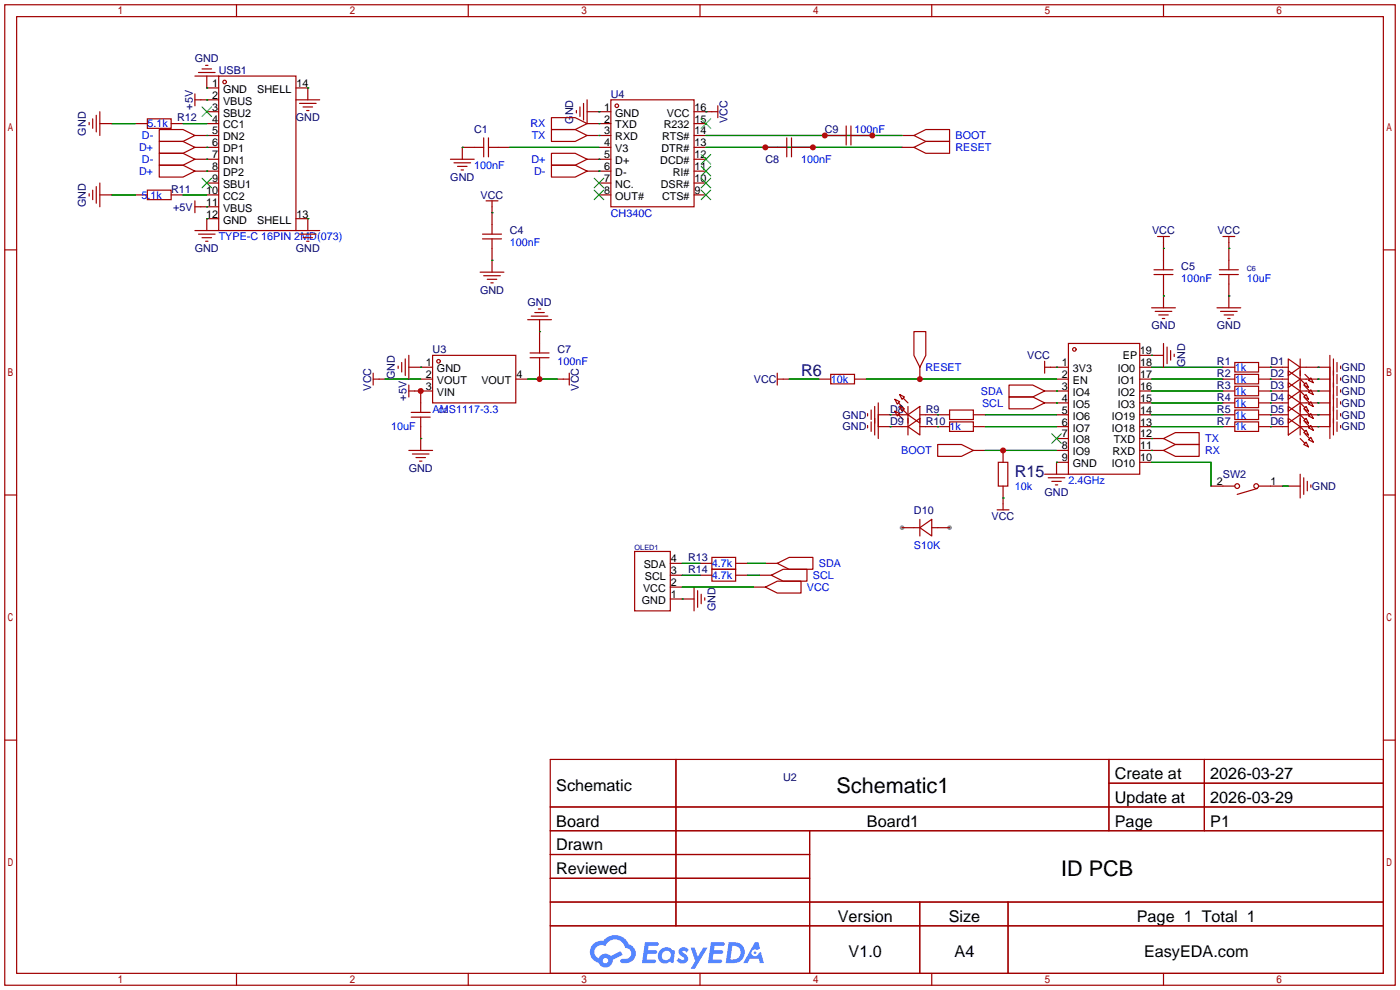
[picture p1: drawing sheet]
<svg xmlns="http://www.w3.org/2000/svg" width="299mm" height="212mm" viewBox="0 0 299 212" stroke-linecap="round" stroke-linejoin="round" font-family="sans-serif">
<g fill="#999">
<circle cx="202.9" cy="112.8" r=".51"/>
<circle cx="192.8" cy="112.8" r=".51"/>
</g>
<g fill="none" stroke="#a10000" stroke-width=".25">
<path d="M1 1h297.2v209.6h-297.2zM3.6 3.6h292.1v204.4h-292.1zM50.5 1v2.6M100.1 1v2.6M149.6 1v2.6M199.1 1v2.6M248.7 1v2.6M1 53.4h2.6M295.7 53.4h2.5M1 105.8h2.6M295.7 105.8h2.5M1 158.2h2.6"/>
<path d="M295.7 158.2h2.5M117.6 162.3h178.1v45.7h-178.1zM117.6 172.5h178.1M117.6 177.5h178.1M144.5 162.3v35.6M173 177.5v30.5M237 162.3v15.2M237 167.4h58.7M257.4 162.3v15.2M117.6 182.6h55.4M117.6 192.8h178.1M117.6 187.7h55.4"/>
<path d="M117.6 197.9h178.1M196.6 192.8v15.2M215.4 192.8v15.2M50.5 208v2.6M100.1 208v2.6M149.6 208v2.6M199.1 208v2.6M248.7 208v2.6"/>
</g>
<g fill="#5487ff">
<path d="M145.3 202.7a1.3 1.3 0 0 1 1.9 .3l-.4 .6a.54 .54 0 0 0-.9-.2l.1 .2a1.34 1.34 0 0 1 .9 1.8 1.47 1.47 0 0 1-2.3-.1l.5-.6 .8 .5a.31 .31 0 0 0 .4-.3 .31 .31 0 0 0-.3-.4 1.12 1.12 0 0 1-.7-1.8z"/>
<path d="M147.6 202.5h.9l.6 2 1.2-2h.9l-2.7 4.6h-.9l1-1.7z"/>
<path d="M137.8 201.4h1.7a1.31 1.31 0 0 1 1.2 .2 .4 .4 0 0 1-.3 .5l-1.8 .1-.1 .9h1.6a.4 .4 0 0 1 .4 .4 .4 .4 0 0 1-.5 .4h-1.6l-.2 1.2h1.4a.46 .46 0 0 1 .5 0 .46 .46 0 0 1 .1 .5l-.4 .2h-2.6z"/>
<path d="M151.9 201.4h1.7a1.32 1.32 0 0 1 1.2 .2 .39 .39 0 0 1-.3 .5l-1.8 .1-.1 .9h1.6a.4 .4 0 0 1 .4 .4 .4 .4 0 0 1-.4 .4h-1.7l-.2 1.2h1.4a.46 .46 0 0 1 .5 0 .46 .46 0 0 1 .1 .5l-.4 .2h-2.6z"/>
<path d="M161.3 201.4h.8l.3 1.3-.6 .4a.75 .75 0 0 0-1.1 .3 .75 .75 0 0 0 .5 1 .75 .75 0 0 0 .9-.7l.5-.2 .6 2.3h-.8l-.3-.9h-1.8l-.5 .9h-1z"/>
<path d="M155.7 201.4l-.6 4.4h1.5a2.27 2.27 0 0 0 2.6-2.2 2.27 2.27 0 0 0-2.7-2.2zM156.5 202.1a1.5 1.5 0 0 1 1.8 1.6 1.5 1.5 0 0 1-1.9 1.4h-.3z"/>
<path d="M141.2 203a1.6 1.6 0 0 0-.3 2.3 1.6 1.6 0 0 0 2.3 .2l.7 .3 .3-2.4-.1-.3-.5-.1a1.58 1.58 0 0 0-2.4 0zM141.8 203.5a.98 .98 0 0 1 1.6 .4 .98 .98 0 0 1-1.1 1.3 .94 .94 0 0 1-.9-.7 .94 .94 0 0 1 .4-1z"/>
<path d="M126.8 201.8a2.37 2.37 0 0 0 1.1 4 1.54 1.54 0 0 0 1.8 1 1.54 1.54 0 0 0 1.2-1.6l2.2-1.1-.5-.8-2 1a1.57 1.57 0 0 0-2.7 .5 1.5 1.5 0 0 1-.7-2.1 1.5 1.5 0 0 1 2.2-.5 2.23 2.23 0 0 1 2.3-1.4 2.23 2.23 0 0 1 2 1.8 1.16 1.16 0 0 1 1.2 1.1 1.16 1.16 0 0 1-1.1 1.2h-.7a.47 .47 0 0 0-.5 .4 .47 .47 0 0 0 .4 .5 2.17 2.17 0 0 0 2.5-.9 2.17 2.17 0 0 0-.3-2.7l-.8-.4a3.2 3.2 0 0 0-5.5-.7l-1.1 .1zM128.8 205.3a.6 .6 0 0 1 1.2 0 .6 .6 0 0 1-1.2 0z"/>
<circle cx="161.4" cy="203.6" r=".28"/>
</g>
<g fill="none" stroke="#a10000" stroke-width=".25">
<path d="M41.7 16.3h5M42.4 15.5h3.6M43.2 14.7h2M43.9 14h.5M44.2 16.3v2.5h2.5M46.7 16.3h16.5v33h-16.5zM63.2 18.8h2.6v2.5M19 26.2v.5M19.8 25.4v2M20.6 24.6v3.6M20.6 39.9v3.5M21.3 26.4h2.6"/>
<path d="M21.3 23.9v5.1M21.3 39.1v5.1M29 26.4h2.5M31.5 25.4h5.1v2h-5.1zM34 30.2h5.1l2.6 1.3-2.6 1.3h-5.1zM34 35.3h5.1l2.6 1.3-2.6 1.2h-5.1zM34 32.8h5.1l2.6 1.2-2.6 1.3h-5.1zM34 27.7h5.1l2.6 1.3-2.6 1.2h-5.1zM36.6 26.4h2.5M41.7 29h5M41.7 31.5h5M41.7 34h5"/>
<path d="M41.7 36.6h5M41.7 21.3h5M41.7 20.1v2.5M44.2 23.9h2.5M44.2 26.4h2.5M44.2 39.1h2.5M63.2 21.3h5.1M64 22.1h3.6M64.8 22.9h2M65.5 23.6h.5M96.3 34h5M97 34.8h3.6"/>
<path d="M97.8 35.6h2M98.6 36.3h.5M103.4 31.5h-4.6v2.5M103.4 29.5v4M104.4 31.5h4.6M104.4 29.5v4M117.9 25.1h5l2.6 1.3-2.6 1.3h-5zM117.9 27.7h5l2.6 1.3-2.6 1.2h-5zM117.9 32.8h5l2.6 1.2-2.6 1.3h-5zM117.9 35.3h5l2.6 1.3-2.6 1.2h-5zM123.2 23.6v.5M124 22.9v2"/>
<path d="M124.7 22.1v3.6M125.5 23.9h5.1M125.5 26.4h5.1M125.5 29h5.1M125.5 34h5.1M125.5 36.6h5.1M125.5 21.3v5.1M128 31.5h2.6M128 39.1h2.6M130.6 21.3h17.7v22.9h-17.7zM148.3 23.9h5.1M148.3 26.4h2.6"/>
<path d="M148.3 29h2.6M148.3 31.5h2.6M148.3 34h2.6M148.3 36.6h2.6M148.3 39.1h2.6M153.4 22.6v2.5M163.6 31.5h4.5M168.1 29.5v4M169.2 31.5h4.5M169.2 29.5v4M176.3 29h4.5M180.8 26.9v4.1"/>
<path d="M181.9 29h4.5M181.9 26.9v4.1M192.8 29h2.5M192.8 31.5h2.5M195.3 31.5l2.6-1.3h5v2.6h-5zM195.3 29l2.6-1.3h5v2.5h-5zM19 41.4v.5M19.8 40.6v2.1M21.3 41.7h2.6M29 41.7h2.5M31.5 40.6h5.1v2.1h-5.1zM36.6 41.7h2.5"/>
<path d="M41.7 44.2h5M41.7 42.9v2.6M41.7 49.3h5M42.4 50h3.6M43.2 50.8h2M43.9 51.6h.5M44.2 41.7h2.5M46.7 46.7h-2.5v2.6M63.2 46.7h2.6v2.6M63.2 49.3h5.1M64 50h3.6M64.8 50.8h2"/>
<path d="M65.5 51.6h.5M102.6 58.2h5.1M103.1 50h4.1M103.1 51.1h4.1M103.4 58.9h3.5M103.9 42.9h2.5M104.1 59.7h2.1M105.2 42.9v7.1M105.2 51.1v7.1M128 41.7h2.6M148.3 41.7h2.6M246.6 58.7h4.1"/>
<path d="M246.6 57.7h4.1M247.4 50.5h2.5M248.7 50.5v7.2M248.7 58.7v7.1M260.6 58.7h4.1M260.6 57.7h4.1M261.4 50.5h2.5M262.6 50.5v7.2M262.6 58.7v7.1M79.8 79.8v2.5M85.1 78.2v.5M85.9 77.5v2"/>
<path d="M86.6 76.7v3.6M87.4 78.5h5.1M87.4 75.9v5.1M92.5 75.9h17.7v10.2h-17.7zM104.9 60.5h.5M112.8 68.3h5.1M113.3 76.5h4M113.3 75.4h4M113.5 67.6h3.6M114.3 66.8h2M115.1 66h.5M115.3 68.3v7.1"/>
<path d="M115.3 76.5v4.5M121.7 79.8v2.5M166.1 79.8v2.5M195.3 70.9h2.6v5l-1.3 2.6-1.3-2.6zM196.6 78.5v2.5M223.3 78.5h5M223.3 77.2v2.6M228.3 73.4h15.3v27.9h-15.3zM243.6 75.9h5.1M243.6 78.5h2.5M246.1 65.8h5.1M246.9 66.5h3.5"/>
<path d="M247.6 67.3h2.1M248.4 68.1h.5M248.7 73.4v5.1M249.4 74.2v3.5M250.2 74.9v2.1M251 75.7v.5M260.1 65.8h5.1M260.9 66.5h3.5M261.4 78.5h2.5M261.6 67.3h2.1M262.4 68.1h.5M263.9 77.5h5.1v2h-5.1z"/>
<path d="M269 78.5h6.3M275.3 76.7l2.6 1.8-2.6 1.8zM275.3 79.2l2.6 1.8-2.6 1.8zM277.9 76.7v16.3M277.9 78.5h6.3M284.2 75.9v17.8M285 76.7v16.3M285.8 77.5v2M286.5 78.2v.5M79.8 81h2.5M87.4 83.6h5.1M87.4 96.3h5.1"/>
<path d="M87.4 82.3v2.5M87.9 89.2h4M87.9 88.1h4M88.1 97h3.6M88.9 97.8h2M89.7 98.6h.5M89.9 81h2.6M89.9 83.6v4.5M89.9 89.2v7.1M110.2 81h2.6M119.1 81h2.6M166.1 81h2.6"/>
<path d="M175 81h2.5M177.5 80h5.1v2h-5.1zM182.6 81h2.6M185.4 88.4v.5M185.4 90.9v.5M186.2 87.6v2.1M186.2 90.2v2M186.9 86.9v6.1M187.7 91.2h6.4M187.7 86.1v7.6M191.3 85.3l1 .6-.5 .5zM191.3 87.9l1 .5-.5 .5z"/>
<path d="M192 86.1l1 1M192 88.6l1 1.1M192.3 84.3l1 .5-.5 .5zM192.3 86.9l1 .5-.5 .5zM193 87.6l1.1 1h-6.4M193 85.1l1.1 1M194.1 88.6l2.5-1.7v3.5zM194.1 91.2l2.5-1.8v3.6zM194.1 86.9v6.1M196.6 88.6h6.3M196.6 91.2h6.3M200.4 95h5.1l2.5 1.3-2.5 1.2h-5.1z"/>
<path d="M202.9 87.6h5.1v2.1h-5.1zM202.9 90.2h5.1v2h-5.1zM208 88.6h2.6M208 91.2h2.6M208 96.3h2.6M213.4 98.8h2v5.1h-2zM214.4 96.3v2.5M215.6 82.3h5.1l2.6 1.3-2.6 1.2h-5.1zM215.6 84.8h5.1l2.6 1.3-2.6 1.3h-5.1zM223.3 83.6h5M223.3 86.1h5M225.8 81h2.5"/>
<path d="M225.8 88.6h2.5M225.8 91.2h2.5M225.8 93.7h2.5M225.8 96.3h2.5M228.3 98.8h-2.5v2.5M243.6 81h2.5M243.6 83.6h2.5M243.6 86.1h2.5M243.6 88.6h2.5M243.6 91.2h2.5M243.6 93.7h5.1M243.6 96.3h5.1"/>
<path d="M243.6 98.8h2.5M248.7 96.3l2.5-1.3h5.1v2.5h-5.1zM248.7 93.7l2.5-1.2h5.1v2.5h-5.1zM261.4 81h2.5M261.4 83.6h2.5M261.4 86.1h2.5M261.4 88.6h2.5M261.4 91.2h2.5M263.9 80h5.1v2h-5.1zM263.9 82.5h5.1v2.1h-5.1zM263.9 85.1h5.1v2h-5.1zM263.9 87.6h5.1v2.1h-5.1z"/>
<path d="M263.9 90.2h5.1v2h-5.1zM269 81h6.3M269 83.6h6.3M269 86.1h6.3M269 88.6h6.3M269 91.2h6.3M275.3 81.8l2.6 1.8-2.6 1.7zM275.3 84.3l2.6 1.8-2.6 1.8zM275.3 86.9l2.6 1.7-2.6 1.8zM275.3 89.4l2.6 1.8-2.6 1.8zM277.9 93.7l1 1M278.6 84.8l.5-.5 .6 1z"/>
<path d="M278.6 87.4l.5-.5 .6 1zM278.6 89.9l.5-.5 .6 1zM278.6 95l.5-.5 .6 1zM278.9 80l1 1M278.9 82.5l1 1.1M278.9 85.1l1 1M278.9 87.6l1 1M278.9 90.2l1 1M278.9 92.7l1 1M279.1 81.8l.6 1-1.1-.5zM279.1 91.9l.6 1.1-1.1-.5zM279.7 81.3l.5-.5 .5 1z"/>
<path d="M279.7 83.8l.5-.5 .5 1zM279.7 86.4l.5-.5 .5 1zM279.7 88.9l.5-.5 .5 1zM279.7 91.4l.5-.5 .5 1zM279.7 94l.5-.5 .5 1zM284.2 81h-6.3l1 1M284.2 83.6h-6.3l1 1M284.2 86.1h-6.3l1 1M284.2 88.6h-6.3l1 1.1M284.2 91.2h-6.3l1 1M285.8 80v2M285.8 82.5v2.1"/>
<path d="M285.8 85.1v2M285.8 87.6v2.1M285.8 90.2v2M286.5 80.8v.5M286.5 83.3v.5M286.5 85.9v.5M286.5 88.4v.5M286.5 90.9v.5M135.6 117.9h7.7v12.7h-7.7zM152.1 119.1h5.1v2.6h-5.1zM192.8 112.8h3.8M196.6 112.8l2.5-1.8v3.6z"/>
<path d="M196.6 111v3.6M199.1 112.8h3.8M213.1 109h2.5M214.4 103.9v5.1M223.3 101.3h5M224 102.1h3.6M224.8 102.9h2M225.6 103.6h.5M258.8 103.9h5.1M268.7 104.4l-4.3 1.3M269 103.9h5.1M275.3 103.9h2.6"/>
<path d="M277.9 101.3v5.1M278.6 102.1v3.6M279.4 102.9v2M280.2 103.6v.5M143.3 128h5M143.3 125.5h2.5M143.3 122.9h2.5M143.3 120.4h2.5M148.3 125.5v5.1M149.1 126.2v3.6M149.6 122.9h2.5M149.6 120.4h2.5"/>
<path d="M149.9 127v2M150.6 127.8v.5M152.1 121.7h5.1v2.5h-5.1zM157.2 122.9h2.6M157.2 120.4h2.6M161 125.5h2.6M162.3 122.9h2.5M163.6 125.5l2.5-1.3h5.1v2.5h-5.1zM163.6 120.4h2.5M164.8 122.9l2.6-1.2h5.1v2.5h-5.1zM166.1 120.4l2.6-1.3h5v2.6h-5z"/>
<circle cx="48" cy="17.5" r=".38"/>
<circle cx="131.8" cy="22.6" r=".38"/>
<circle cx="93.7" cy="77.2" r=".38"/>
<circle cx="229.6" cy="74.7" r=".38"/>
<circle cx="264.4" cy="103.9" r=".51"/>
<circle cx="268.5" cy="103.9" r=".51"/>
</g>
<g fill="none" stroke="#008700" stroke-width=".25">
<path d="M44.2 18.8h.1M65.8 18.8h.1M23.9 26.4h5.1M39.1 26.4h5.1M44.2 21.3h.1M44.2 31.5h.1M44.2 36.6h.1M44.2 34h.1M44.2 29h.1M98.8 31.5h.1M109 31.5h19M128 23.9h.1"/>
<path d="M128 26.4h.1M128 29h.1M128 34h.1M128 36.6h.1M150.9 23.9h.1M150.9 31.5h41.9M150.9 29h41.9M23.9 41.7h5.1M39.1 41.7h5.1M44.2 44.2h.1M44.2 46.7h.1M65.8 46.7h.1"/>
<path d="M105.2 55.6h.1M105.2 45.5h.1M248.7 53.1h.1M262.6 53.1h.1M89.9 78.5h.1M115.3 70.9h.1M225.8 78.5h.1M246.1 75.9h.1M246.1 78.5h15.3M248.7 63.2h.1M262.6 63.2h.1M271.5 78.5h.1"/>
<path d="M281.7 78.5h.1M82.3 81h7.6M89.9 83.6h.1M89.9 93.7h.1M112.8 81h6.3M168.7 81h6.3M185.2 81h40.6M190.2 88.6h.1M190.2 91.2h.1M200.4 88.6h.1M200.4 91.2h.1M210.6 88.6h15.2"/>
<path d="M210.6 91.2h15.2M210.6 96.3h15.2M225.8 83.6h.1M225.8 86.1h.1M225.8 98.8h.1M246.1 96.3h.1M246.1 93.7h.1M246.1 98.8h12.7v5.1M246.1 81h15.3M246.1 83.6h15.3M246.1 86.1h15.3M246.1 88.6h15.3"/>
<path d="M246.1 91.2h15.3M271.5 81h.1M271.5 83.6h.1M271.5 86.1h.1M271.5 88.6h.1M271.5 91.2h.1M281.7 83.6h.1M281.7 86.1h.1M281.7 88.6h.1M281.7 81h.1M281.7 91.2h.1M214.4 106.4h.1"/>
<path d="M274.1 103.9h1.2M145.8 128h.1M145.8 120.4h3.8M145.8 122.9h3.8M145.8 125.5h15.2M159.8 120.4h3.8M159.8 122.9h2.5"/>
</g>
<g fill="none" stroke="#3c3" stroke-width=".25">
<path d="M43.2 22.9l2 2M43.2 38.1l2 2M45.2 22.9l-2 2M45.2 38.1l-2 2M127 38.1l2 2M129 38.1l-2 2M149.9 38.1l2 2M149.9 35.6l2 2M149.9 33l2 2.1M149.9 25.4l2 2M151.9 38.1l-2 2M151.9 35.6l-2 2"/>
<path d="M151.9 33l-2 2.1M151.9 25.4l-2 2M127 40.6l2 2.1M129 40.6l-2 2.1M149.9 40.6l2 2.1M151.9 40.6l-2 2.1M224.8 92.7l2 2M226.8 92.7l-2 2"/>
</g>
<g fill="#c00">
<circle cx="89.9" cy="83.6" r=".63"/>
<circle cx="115.3" cy="81" r=".63"/>
<circle cx="214.4" cy="96.3" r=".63"/>
<circle cx="173.7" cy="31.5" r=".63"/>
<circle cx="163.6" cy="31.5" r=".63"/>
<circle cx="186.4" cy="29" r=".63"/>
<circle cx="176.3" cy="29" r=".63"/>
<circle cx="196.6" cy="81" r=".63"/>
</g>
<g font-size="4.6">
<text x="178.8" y="169.4">Schematic1</text>
<text x="226.8" y="187.2">ID PCB</text>
</g>
<g font-size="3.5" fill="#000080">
<text x="171.2" y="80.3">R6</text>
<text x="216.9" y="101.9">R15</text>
</g>
<g font-size="3.5">
<text x="238.3" y="166.5">Create at</text>
<text x="258.7" y="166.5">2026-03-27</text>
<text x="118.9" y="169.1">Schematic</text>
<text x="238.3" y="171.6">Update at</text>
<text x="258.7" y="171.6">2026-03-29</text>
<text x="118.9" y="176.7">Board</text>
<text x="185.3" y="176.7">Board1</text>
<text x="238.3" y="176.7">Page</text>
<text x="258.7" y="176.7">P1</text>
<text x="118.9" y="181.8">Drawn</text>
<text x="118.9" y="186.8">Reviewed</text>
<text x="179.1" y="197">Version</text>
<text x="202.8" y="197">Size</text>
<text x="243" y="197">Page 1 Total 1</text>
<text x="181.4" y="204.6">V1.0</text>
<text x="204" y="204.6">A4</text>
<text x="244.5" y="204.6">EasyEDA.com</text>
</g>
<g font-size="2.3" fill="#000080">
<text x="41.6" y="13.3">GND</text>
<text x="46.7" y="15.8">USB1</text>
<text x="41.2" y="23.4" transform="rotate(-90 41.2 23.4)">+5V</text>
<text x="130.6" y="20.9">U4</text>
<text x="18.3" y="29" transform="rotate(-90 18.3 29)">GND</text>
<text x="37.8" y="26">R12</text>
<text x="63.2" y="26">GND</text>
<text x="101.3" y="28.5">C1</text>
<text x="122.5" y="26.4" transform="rotate(-90 122.5 26.4)">GND</text>
<text x="155.5" y="26.3" transform="rotate(-90 155.5 26.3)">VCC</text>
<text x="176.3" y="28.5">C9</text>
<text x="163.6" y="34.8">C8</text>
<text x="36.6" y="41.2">R11</text>
<text x="96.2" y="38.7">GND</text>
<text x="18.3" y="44.2" transform="rotate(-90 18.3 44.2)">GND</text>
<text x="37" y="45">+5V</text>
<text x="102.7" y="42.5">VCC</text>
<text x="41.6" y="53.9">GND</text>
<text x="63.2" y="53.9">GND</text>
<text x="109" y="50.1">C4</text>
<text x="246.2" y="50.1">VCC</text>
<text x="260.2" y="50.1">VCC</text>
<text x="252.5" y="57.7">C5</text>
<text x="102.6" y="62.8">GND</text>
<text x="112.8" y="65.3">GND</text>
<text x="246.1" y="70.4">GND</text>
<text x="260.1" y="70.4">GND</text>
<text x="92.5" y="75.5">U3</text>
<text x="119.1" y="75.5">C7</text>
<text x="219.6" y="76.8">VCC</text>
<text x="79.3" y="83.5" transform="rotate(-90 79.3 83.5)">VCC</text>
<text x="84.4" y="81.1" transform="rotate(-90 84.4 81.1)">GND</text>
<text x="123.7" y="83.5" transform="rotate(-90 123.7 83.5)">VCC</text>
<text x="161.1" y="81.8">VCC</text>
<text x="253.3" y="78.5" transform="rotate(-90 253.3 78.5)">GND</text>
<text x="260.1" y="78">R1</text>
<text x="260.1" y="80.6">R2</text>
<text x="260.1" y="83.1">R3</text>
<text x="271.5" y="78">D1</text>
<text x="271.5" y="80.6">D2</text>
<text x="271.5" y="83.1">D3</text>
<text x="286.7" y="79.3">GND</text>
<text x="286.7" y="81.8">GND</text>
<text x="86.9" y="85.7" transform="rotate(-90 86.9 85.7)">+5V</text>
<text x="180.1" y="89.5">GND</text>
<text x="190.2" y="88.2">D8</text>
<text x="197.9" y="88.2">R9</text>
<text x="260.1" y="85.6">R4</text>
<text x="260.1" y="88.2">R5</text>
<text x="271.5" y="85.6">D4</text>
<text x="271.5" y="88.2">D5</text>
<text x="286.7" y="84.4">GND</text>
<text x="286.7" y="86.9">GND</text>
<text x="286.7" y="89.5">GND</text>
<text x="180.1" y="92">GND</text>
<text x="190.2" y="90.7">D9</text>
<text x="197.9" y="90.7">R10</text>
<text x="260.1" y="90.7">R7</text>
<text x="271.5" y="90.7">D6</text>
<text x="286.7" y="92">GND</text>
<text x="87.4" y="100.9">GND</text>
<text x="223.2" y="106">GND</text>
<text x="261.4" y="102.2">SW2</text>
<text x="280.4" y="104.7">GND</text>
<text x="195.3" y="109.8">D10</text>
<text x="211.9" y="111">VCC</text>
<text x="147.1" y="119.9">R13</text>
<text x="147.1" y="122.5">R14</text>
<text x="153" y="130.6" transform="rotate(-90 153 130.6)">GND</text>
<text x="167.4" y="166.9">U2</text>
</g>
<g font-size="2.3">
<text x="45.3" y="18.6">1</text>
<text x="45.3" y="21.1">2</text>
<text x="45.3" y="23.6">3</text>
<text x="47.7" y="19.8">GND</text>
<text x="47.7" y="22.4">VBUS</text>
<text x="55" y="19.8">SHELL</text>
<text x="63.4" y="18.6">14</text>
<text x="129.1" y="23.6">1</text>
<text x="148.5" y="23.6">16</text>
<text x="45.3" y="26.2">4</text>
<text x="45.3" y="28.7">5</text>
<text x="47.7" y="24.9">SBU2</text>
<text x="47.7" y="27.5">CC1</text>
<text x="47.7" y="30">DN2</text>
<text x="129.1" y="26.2">2</text>
<text x="129.1" y="28.7">3</text>
<text x="131.5" y="24.9">GND</text>
<text x="131.5" y="27.5">TXD</text>
<text x="131.5" y="30">RXD</text>
<text x="141.5" y="30">RTS#</text>
<text x="141.9" y="27.5">R232</text>
<text x="142.5" y="24.9">VCC</text>
<text x="148.5" y="28.7">14</text>
<text x="148.5" y="26.2">15</text>
<text x="45.3" y="31.3">6</text>
<text x="45.3" y="33.8">7</text>
<text x="47.7" y="32.5">DP1</text>
<text x="47.7" y="35.1">DN1</text>
<text x="129.1" y="31.3">4</text>
<text x="129.1" y="33.8">5</text>
<text x="131.5" y="32.5">V3</text>
<text x="131.5" y="35.1">D+</text>
<text x="141.1" y="35.1">DCD#</text>
<text x="141.4" y="32.5">DTR#</text>
<text x="148.5" y="33.8">12</text>
<text x="148.5" y="31.3">13</text>
<text x="44" y="41.4">10</text>
<text x="45.3" y="36.3">8</text>
<text x="45.3" y="38.9">9</text>
<text x="47.7" y="37.6">DP2</text>
<text x="47.7" y="40.2">SBU1</text>
<text x="129.1" y="36.3">6</text>
<text x="129.1" y="38.9">7</text>
<text x="129.1" y="41.4">8</text>
<text x="131.5" y="37.6">D-</text>
<text x="131.5" y="40.2">NC.</text>
<text x="141.2" y="40.2">DSR#</text>
<text x="143.8" y="37.6">RI#</text>
<text x="148.5" y="41.4">9</text>
<text x="148.5" y="38.9">10</text>
<text x="148.5" y="36.3">11</text>
<text x="44" y="44">11</text>
<text x="44" y="46.5">12</text>
<text x="47.7" y="42.7">CC2</text>
<text x="47.7" y="45.2">VBUS</text>
<text x="47.7" y="47.8">GND</text>
<text x="55" y="47.8">SHELL</text>
<text x="63.4" y="46.5">13</text>
<text x="131.5" y="42.7">OUT#</text>
<text x="141.5" y="42.7">CTS#</text>
<text x="240" y="76.7">EP</text>
<text x="243.6" y="75.7">19</text>
<text x="91" y="78.3">1</text>
<text x="91" y="80.8">2</text>
<text x="91" y="83.3">3</text>
<text x="93.4" y="79.5">GND</text>
<text x="93.4" y="82.1">VOUT</text>
<text x="102.9" y="82.1">VOUT</text>
<text x="110.4" y="80.8">4</text>
<text x="226.9" y="83.3">3</text>
<text x="226.9" y="80.8">2</text>
<text x="226.9" y="78.3">1</text>
<text x="229.3" y="82.1">EN</text>
<text x="229.3" y="79.5">3V3</text>
<text x="238.9" y="79.5">IO0</text>
<text x="238.9" y="82.1">IO1</text>
<text x="243.7" y="78.3">18</text>
<text x="243.7" y="80.8">17</text>
<text x="243.7" y="83.3">16</text>
<text x="93.4" y="84.6">VIN</text>
<text x="226.9" y="88.4">5</text>
<text x="226.9" y="85.9">4</text>
<text x="229.3" y="89.7">IO6</text>
<text x="229.3" y="87.1">IO5</text>
<text x="229.3" y="84.6">IO4</text>
<text x="237.6" y="89.7">IO19</text>
<text x="238.9" y="84.6">IO2</text>
<text x="238.9" y="87.1">IO3</text>
<text x="243.7" y="85.9">15</text>
<text x="243.7" y="88.4">14</text>
<text x="226.9" y="93.5">7</text>
<text x="226.9" y="91">6</text>
<text x="229.3" y="94.8">IO8</text>
<text x="229.3" y="92.2">IO7</text>
<text x="237.6" y="92.2">IO18</text>
<text x="238" y="94.8">TXD</text>
<text x="243.7" y="91">13</text>
<text x="243.7" y="93.5">12</text>
<text x="226.9" y="98.6">9</text>
<text x="226.9" y="96">8</text>
<text x="229.3" y="99.8">GND</text>
<text x="229.3" y="97.3">IO9</text>
<text x="237.6" y="99.8">IO10</text>
<text x="237.8" y="97.3">RXD</text>
<text x="243.7" y="96">11</text>
<text x="243.7" y="98.6">10</text>
<text x="260.1" y="103.7">2</text>
<text x="271.5" y="103.7">1</text>
<text x="137.6" y="121.4">SDA</text>
<text x="137.8" y="124">SCL</text>
<text x="143.4" y="125.2">2</text>
<text x="143.4" y="122.7">3</text>
<text x="143.4" y="120.2">4</text>
<text x="137.2" y="129.1">GND</text>
<text x="137.4" y="126.5">VCC</text>
<text x="143.4" y="127.8">1</text>
</g>
<g font-size="2.3" fill="#00f">
<text x="30.3" y="29.8">D-</text>
<text x="31.5" y="27.2">5.1k</text>
<text x="113.4" y="27.2">RX</text>
<text x="113.6" y="29.8">TX</text>
<text x="182.6" y="28.5">100nF</text>
<text x="204.2" y="29.8">BOOT</text>
<text x="29.7" y="32.3">D+</text>
<text x="30.3" y="34.8">D-</text>
<text x="113.6" y="34.8">D+</text>
<text x="171.2" y="34.8">100nF</text>
<text x="204.2" y="32.3">RESET</text>
<text x="29.7" y="37.4">D+</text>
<text x="101.3" y="36.1">100nF</text>
<text x="114.1" y="37.4">D-</text>
<text x="30.2" y="42.5">5.1k</text>
<text x="130.6" y="46.3">CH340C</text>
<text x="46.7" y="51.4">TYPE-C 16PIN 2MD(073)</text>
<text x="109" y="52.6">100nF</text>
<text x="252.5" y="60.2">100nF</text>
<text x="266.4" y="60.2">10uF</text>
<text x="119.1" y="78">100nF</text>
<text x="177.5" y="81.8">10k</text>
<text x="197.8" y="79.3">RESET</text>
<text x="263.9" y="81.8">1k</text>
<text x="263.9" y="79.3">1k</text>
<text x="92.5" y="88.2">AMS1117-3.3</text>
<text x="209.6" y="84.4">SDA</text>
<text x="209.9" y="86.9">SCL</text>
<text x="263.9" y="84.4">1k</text>
<text x="263.9" y="86.9">1k</text>
<text x="263.9" y="89.5">1k</text>
<text x="83.6" y="92">10uF</text>
<text x="202.9" y="92">1k</text>
<text x="257.6" y="94.5">TX</text>
<text x="263.9" y="92">1k</text>
<text x="192.6" y="97.1">BOOT</text>
<text x="257.6" y="97.1">RX</text>
<text x="216.9" y="104.7">10k</text>
<text x="228.3" y="103.4">2.4GHz</text>
<text x="195.3" y="117.4">S10K</text>
<text x="152.1" y="121.2">4.7k</text>
<text x="152.1" y="123.7">4.7k</text>
<text x="173.7" y="123.7">SCL</text>
<text x="175" y="121.2">SDA</text>
<text x="172.5" y="126.3">VCC</text>
</g>
<g font-size="1.6" fill="#000080">
<text x="266.4" y="57.9">C6</text>
<text x="93.7" y="88.3">C2</text>
<text x="135.6" y="117.5">OLED1</text>
</g>
</svg>
